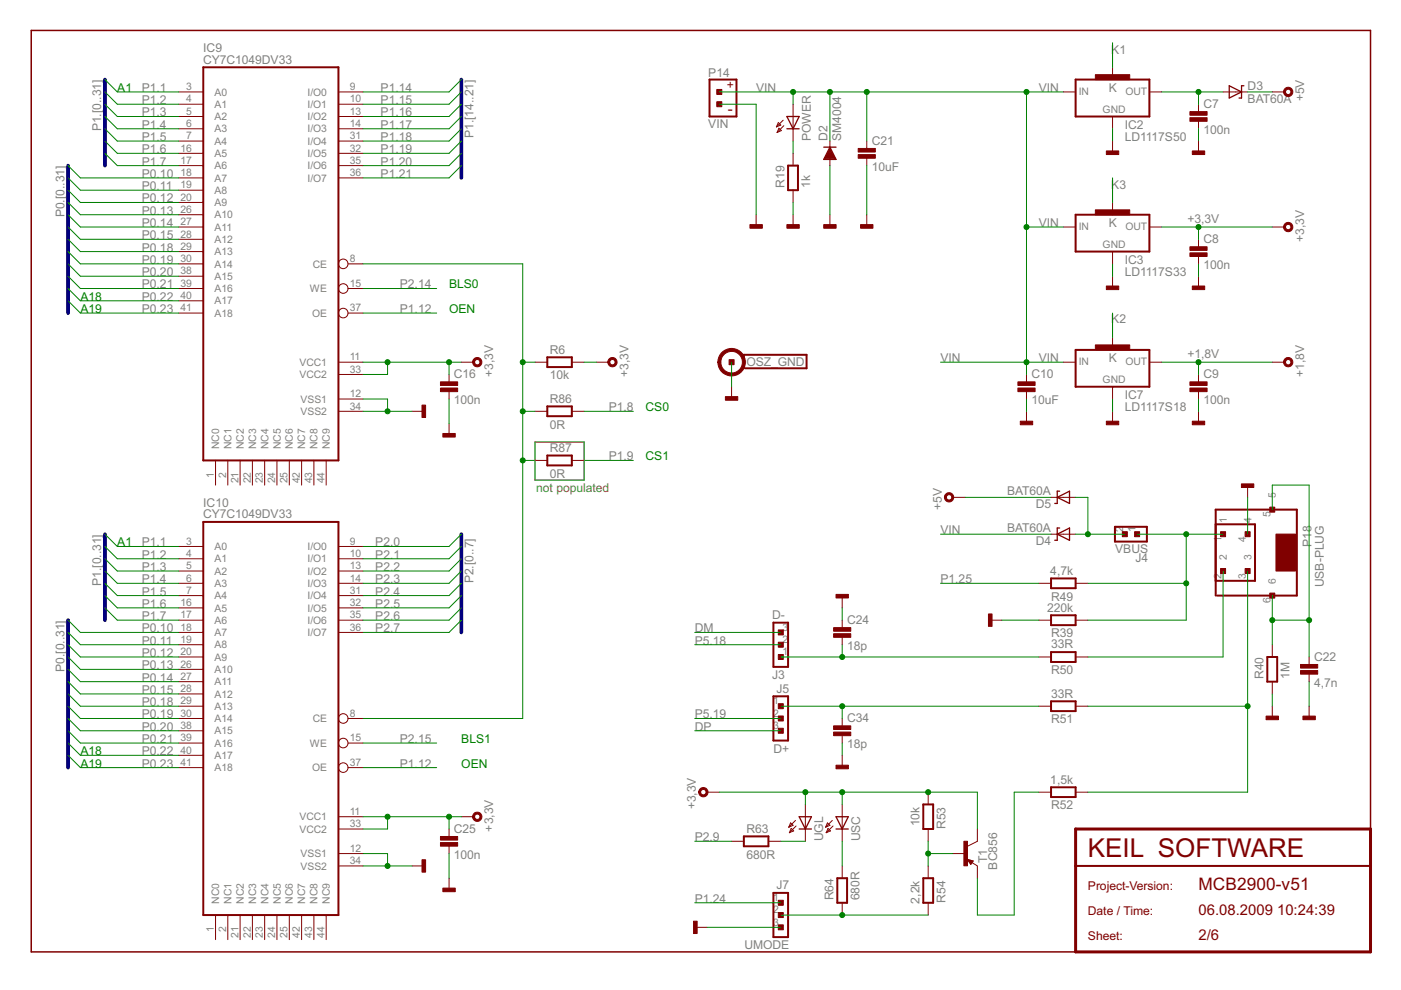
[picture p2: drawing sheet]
<svg xmlns="http://www.w3.org/2000/svg" width="297mm" height="210mm" viewBox="0 0 297 210" stroke-linecap="round" stroke-linejoin="round" font-family="sans-serif">
<g fill="#800000" stroke="#800000" stroke-width=".32">
<path d="M6.6 6.5v195.3z"/>
<path d="M6.6 6.5h284z"/>
<path d="M290.6 6.5v169.3z"/>
<path d="M6.6 201.8h221.4z"/>
</g>
<g fill="#800000" stroke="#800000" stroke-width=".63">
<path d="M228 183.6v18.2z"/>
<path d="M228 175.8v7.8z"/>
<path d="M228 175.8h62.6z"/>
<path d="M290.6 175.8v7.8z"/>
<path d="M290.6 183.6v18.2z"/>
<path d="M228 201.8h62.6z"/>
</g>
<g fill="#800000" stroke="#800000" stroke-width=".42">
<path d="M228 183.6h62.6z"/>
<path d="M43.1 97.6h28.7z"/>
<path d="M71.8 14.3v83.3z"/>
<path d="M43.1 14.3h28.7z"/>
<path d="M43.1 14.3v83.3z"/>
<path d="M43.1 194h28.7z"/>
<path d="M71.8 110.7v83.3z"/>
<path d="M43.1 110.7h28.7z"/>
<path d="M43.1 110.7v83.3z"/>
<path d="M157.7 75.2v2.9z"/>
<path d="M157.7 75.2h13.3z"/>
<path d="M171 75.2v2.9z"/>
<path d="M158 78.1h13z"/>
<path d="M228 24.7h15.7z"/>
<path d="M243.7 16.9v7.8z"/>
<path d="M228 16.9h15.7z"/>
<path d="M228 16.9v7.8z"/>
<path d="M228 53.3h15.7z"/>
<path d="M243.7 45.5v7.8z"/>
<path d="M228 45.5h15.7z"/>
<path d="M228 45.5v7.8z"/>
<path d="M228 82h15.7z"/>
<path d="M243.7 74.2v7.8z"/>
<path d="M228 74.2h15.7z"/>
<path d="M228 74.2v7.8z"/>
<path d="M167.1 35.1v5.2z"/>
<path d="M167.1 35.1h2.1z"/>
<path d="M169.2 35.1v5.2z"/>
<path d="M167.1 40.3h2.1z"/>
<path d="M150.4 24.7h5.7z"/>
<path d="M150.4 16.9v7.8z"/>
<path d="M156.1 16.9v7.8z"/>
<path d="M150.4 16.9h5.7z"/>
<path d="M222.8 132.5h5.2z"/>
<path d="M222.8 130.5v2z"/>
<path d="M222.8 130.5h5.2z"/>
<path d="M228 130.5v2z"/>
<path d="M268.7 139.3v5.2z"/>
<path d="M268.7 139.3h2.1z"/>
<path d="M270.8 139.3v5.2z"/>
<path d="M268.7 144.5h2.1z"/>
<path d="M222.8 124.7h5.2z"/>
<path d="M222.8 122.6v2.1z"/>
<path d="M222.8 122.6h5.2z"/>
<path d="M228 122.6v2.1z"/>
<path d="M222.8 140.4h5.2z"/>
<path d="M222.8 138.3v2.1z"/>
<path d="M222.8 138.3h5.2z"/>
<path d="M228 138.3v2.1z"/>
<path d="M222.8 150.8h5.2z"/>
<path d="M222.8 148.7v2.1z"/>
<path d="M222.8 148.7h5.2z"/>
<path d="M228 148.7v2.1z"/>
<path d="M222.8 169h5.2z"/>
<path d="M222.8 166.9v2.1z"/>
<path d="M222.8 166.9h5.2z"/>
<path d="M228 166.9v2.1z"/>
<path d="M197.8 170.6v5.2z"/>
<path d="M195.7 175.8h2.1z"/>
<path d="M195.7 170.6v5.2z"/>
<path d="M195.7 170.6h2.1z"/>
<path d="M197.8 186.2v5.2z"/>
<path d="M195.7 191.4h2.1z"/>
<path d="M195.7 186.2v5.2z"/>
<path d="M195.7 186.2h2.1z"/>
<path d="M157.7 177.3h5.2z"/>
<path d="M162.9 177.3v2.1z"/>
<path d="M157.7 179.4h5.2z"/>
<path d="M157.7 177.3v2.1z"/>
<path d="M177.5 186.2v5.2z"/>
<path d="M177.5 186.2h2.1z"/>
<path d="M179.6 186.2v5.2z"/>
<path d="M177.5 191.4h2.1z"/>
<path d="M164 141.4h3.1z"/>
<path d="M164 132v9.4z"/>
<path d="M167.1 132v9.4z"/>
<path d="M164 132h3.1z"/>
<path d="M164 147.6h3.1z"/>
<path d="M167.1 147.6v9.4z"/>
<path d="M164 147.6v9.4z"/>
<path d="M164 157h3.1z"/>
<path d="M164 189.3h3.1z"/>
<path d="M167.1 189.3v9.4z"/>
<path d="M164 189.3v9.4z"/>
<path d="M164 198.7h3.1z"/>
<path d="M243.2 111.7v3.1z"/>
<path d="M236.4 114.8h6.8z"/>
<path d="M236.4 111.7h6.8z"/>
<path d="M236.4 111.7v3.1z"/>
<path d="M257.7 111.2h8.4z"/>
<path d="M266.1 111.2v11.9z"/>
<path d="M257.7 111.2v11.9z"/>
<path d="M257.7 123.1h8.4z"/>
<path d="M258 126.3h17z"/>
<path d="M257.7 108.1h17.3z"/>
<path d="M257.7 108.1v18.2z"/>
<path d="M275 108.1v18.2z"/>
<path d="M116 75.8h5.2z"/>
<path d="M121.2 75.8v2z"/>
<path d="M116 77.8h5.2z"/>
<path d="M116 75.8v2z"/>
<path d="M116 86.2h5.2z"/>
<path d="M121.2 86.2v2z"/>
<path d="M116 88.2h5.2z"/>
<path d="M116 86.2v2z"/>
<path d="M116 96.6h5.2z"/>
<path d="M121.2 96.6v2.1z"/>
<path d="M116 98.7h5.2z"/>
<path d="M116 96.6v2.1z"/>
</g>
<g fill="#800000" stroke="#800000" stroke-width=".21">
<path d="M87.4 183.6h2.6z"/>
<path d="M87.4 87.2h2.6z"/>
<path d="M97.8 173.2h2.6z"/>
<path d="M95.2 186.2v2.6z"/>
<path d="M97.8 76.8h2.6z"/>
<path d="M95.2 89.8v2.6z"/>
<path d="M95.2 79.4v1.6z"/>
<path d="M95.2 83v1.6z"/>
<path d="M95.2 175.8v1.5z"/>
<path d="M95.2 179.4v1.6z"/>
<path d="M71.8 19.5h5.2z"/>
<path d="M37.9 19.5h5.2z"/>
<path d="M37.9 22.1h5.2z"/>
<path d="M37.9 24.7h5.2z"/>
<path d="M37.9 27.3h5.2z"/>
<path d="M37.9 29.9h5.2z"/>
<path d="M37.9 32.5h5.2z"/>
<path d="M37.9 35.1h5.2z"/>
<path d="M37.9 37.7h5.2z"/>
<path d="M37.9 40.3h5.2z"/>
<path d="M37.9 42.9h5.2z"/>
<path d="M37.9 45.5h5.2z"/>
<path d="M37.9 48.1h5.2z"/>
<path d="M37.9 50.7h5.2z"/>
<path d="M37.9 53.3h5.2z"/>
<path d="M37.9 55.9h5.2z"/>
<path d="M37.9 58.6h5.2z"/>
<path d="M37.9 61.2h5.2z"/>
<path d="M37.9 63.8h5.2z"/>
<path d="M37.9 66.4h5.2z"/>
<path d="M71.8 22.1h5.2z"/>
<path d="M71.8 24.7h5.2z"/>
<path d="M71.8 27.3h5.2z"/>
<path d="M71.8 29.9h5.2z"/>
<path d="M71.8 32.5h5.2z"/>
<path d="M71.8 35.1h5.2z"/>
<path d="M71.8 37.7h5.2z"/>
<path d="M48.3 97.6v5.2z"/>
<path d="M50.9 97.6v5.2z"/>
<path d="M53.5 97.6v5.2z"/>
<path d="M56.1 97.6v5.2z"/>
<path d="M58.7 97.6v5.2z"/>
<path d="M61.3 97.6v5.2z"/>
<path d="M63.9 97.6v5.2z"/>
<path d="M66.5 97.6v5.2z"/>
<path d="M69.2 97.6v5.2z"/>
<path d="M45.7 97.6v5.2z"/>
<path d="M73.8 66.4h3.2z"/>
<path d="M73.8 61.2h3.2z"/>
<path d="M73.8 55.9h3.2z"/>
<path d="M71.8 76.8h5.2z"/>
<path d="M71.8 79.4h5.2z"/>
<path d="M71.8 84.6h5.2z"/>
<path d="M71.8 87.2h5.2z"/>
<path d="M71.8 115.9h5.2z"/>
<path d="M37.9 115.9h5.2z"/>
<path d="M37.9 118.5h5.2z"/>
<path d="M37.9 121.1h5.2z"/>
<path d="M37.9 123.7h5.2z"/>
<path d="M37.9 126.3h5.2z"/>
<path d="M37.9 128.9h5.2z"/>
<path d="M37.9 131.5h5.2z"/>
<path d="M37.9 134.1h5.2z"/>
<path d="M37.9 136.7h5.2z"/>
<path d="M37.9 139.3h5.2z"/>
<path d="M37.9 141.9h5.2z"/>
<path d="M37.9 144.5h5.2z"/>
<path d="M37.9 147.1h5.2z"/>
<path d="M37.9 149.7h5.2z"/>
<path d="M37.9 152.3h5.2z"/>
<path d="M37.9 154.9h5.2z"/>
<path d="M37.9 157.5h5.2z"/>
<path d="M37.9 160.1h5.2z"/>
<path d="M37.9 162.8h5.2z"/>
<path d="M71.8 118.5h5.2z"/>
<path d="M71.8 121.1h5.2z"/>
<path d="M71.8 123.7h5.2z"/>
<path d="M71.8 126.3h5.2z"/>
<path d="M71.8 128.9h5.2z"/>
<path d="M71.8 131.5h5.2z"/>
<path d="M71.8 134.1h5.2z"/>
<path d="M48.3 194v5.2z"/>
<path d="M50.9 194v5.2z"/>
<path d="M53.5 194v5.2z"/>
<path d="M56.1 194v5.2z"/>
<path d="M58.7 194v5.2z"/>
<path d="M61.3 194v5.2z"/>
<path d="M63.9 194v5.2z"/>
<path d="M66.5 194v5.2z"/>
<path d="M69.2 194v5.2z"/>
<path d="M45.7 194v5.2z"/>
<path d="M73.8 162.8h3.2z"/>
<path d="M73.8 157.5h3.2z"/>
<path d="M73.8 152.3h3.2z"/>
<path d="M71.8 173.2h5.2z"/>
<path d="M71.8 175.8h5.2z"/>
<path d="M71.8 181h5.2z"/>
<path d="M71.8 183.6h5.2z"/>
<path d="M235.9 58.6v2.6z"/>
<path d="M235.9 87.2v2.6z"/>
<path d="M217.6 87.2v2.6z"/>
<path d="M183.8 45.5v2.6z"/>
<path d="M254.1 87.2v2.6z"/>
<path d="M254.1 58.6v2.6z"/>
<path d="M269.7 48.1h2.7z"/>
<path d="M269.7 76.8h2.7z"/>
<path d="M160.3 45.5v2.6z"/>
<path d="M168.1 45.5v2.6z"/>
<path d="M269.7 19.5h2.7z"/>
<path d="M235.9 29.9v2.6z"/>
<path d="M254.1 29.9v2.6z"/>
<path d="M155.1 82v2.6z"/>
<path d="M176 45.5v2.6z"/>
<path d="M225.4 19.5h2.6z"/>
<path d="M235.9 24.7v2.6z"/>
<path d="M243.7 19.5h2.6z"/>
<path d="M235.9 14.3v2.6z"/>
<path d="M225.4 48.1h2.6z"/>
<path d="M235.9 53.3v2.6z"/>
<path d="M243.7 48.1h2.6z"/>
<path d="M235.9 42.9v2.6z"/>
<path d="M225.4 76.8h2.6z"/>
<path d="M235.9 82v2.6z"/>
<path d="M243.7 76.8h2.6z"/>
<path d="M235.9 71.6v2.6z"/>
<path d="M254.1 22.1v1.5z"/>
<path d="M254.1 25.7v1.6z"/>
<path d="M254.1 50.7v1.6z"/>
<path d="M254.1 54.4v1.5z"/>
<path d="M254.1 79.4v1.6z"/>
<path d="M254.1 83v1.6z"/>
<path d="M217.6 79.4v1.6z"/>
<path d="M217.6 83v1.6z"/>
<path d="M183.8 29.9v1.6z"/>
<path d="M183.8 33.5v1.6z"/>
<path d="M176 32.5v2.6z"/>
<path d="M176 29.9v2.6z"/>
<path d="M259.3 19.5h2.6z"/>
<path d="M261.9 19.5h2.6z"/>
<path d="M168.1 40.3v2.6z"/>
<path d="M168.1 32.5v2.6z"/>
<path d="M168.1 27.3v2.6z"/>
<path d="M168.1 22.1v2.6z"/>
<path d="M168.1 24.7v2.6z"/>
<path d="M164.6 26.9l1.5-1.4z"/>
<path d="M164.6 26.9l.9-.4z"/>
<path d="M165 26l.5 .5z"/>
<path d="M165 26l-.4 .9z"/>
<path d="M164.8 28.1l.9-.4z"/>
<path d="M165.1 27.2l.6 .5z"/>
<path d="M165.1 27.2l-.3 .9z"/>
<path d="M166.2 26.6l-1.4 1.5z"/>
<path d="M264.5 102.8v2.7z"/>
<path d="M202 105.5h2.6z"/>
<path d="M209.8 131.5h2.6z"/>
<path d="M269.7 149.7v2.6z"/>
<path d="M277.6 149.7v2.6z"/>
<path d="M178.6 126.3v2.6z"/>
<path d="M178.6 160.1v2.7z"/>
<path d="M149.9 168h2.6z"/>
<path d="M147.3 196.6h2.6z"/>
<path d="M228 131.5h2.7z"/>
<path d="M220.2 131.5h2.6z"/>
<path d="M269.7 144.5v2.6z"/>
<path d="M269.7 136.7v2.6z"/>
<path d="M228 123.7h2.7z"/>
<path d="M220.2 123.7h2.6z"/>
<path d="M228 139.3h2.7z"/>
<path d="M220.2 139.3h2.6z"/>
<path d="M228 149.7h2.7z"/>
<path d="M220.2 149.7h2.6z"/>
<path d="M228 168h2.7z"/>
<path d="M220.2 168h2.6z"/>
<path d="M196.8 168v2.6z"/>
<path d="M196.8 175.8v2.6z"/>
<path d="M196.8 183.6v2.6z"/>
<path d="M196.8 191.4v2.6z"/>
<path d="M155.1 178.4h2.6z"/>
<path d="M162.9 178.4h2.6z"/>
<path d="M178.6 191.4v2.6z"/>
<path d="M178.6 183.6v2.6z"/>
<path d="M178.6 131.5v1.6z"/>
<path d="M178.6 135.1v1.6z"/>
<path d="M178.6 152.3v1.6z"/>
<path d="M178.6 156v1.5z"/>
<path d="M277.6 139.3v1.6z"/>
<path d="M277.6 143v1.5z"/>
<path d="M225.4 113.3h2.6z"/>
<path d="M222.8 113.3h2.6z"/>
<path d="M225.4 105.5h2.6z"/>
<path d="M222.8 105.5h2.6z"/>
<path d="M170.8 175.8v2.6z"/>
<path d="M170.8 170.6v2.6z"/>
<path d="M170.8 173.2v2.6z"/>
<path d="M168.7 173.9l-1.5 1.5z"/>
<path d="M167.2 175.4l.9-.4z"/>
<path d="M167.6 174.5l.5 .5z"/>
<path d="M167.6 174.5l-.4 .9z"/>
<path d="M167.4 176.6l.9-.4z"/>
<path d="M167.7 175.6l.6 .6z"/>
<path d="M167.7 175.6l-.3 1z"/>
<path d="M168.8 175.1l-1.4 1.5z"/>
<path d="M178.6 175.8v2.6z"/>
<path d="M178.6 170.6v2.6z"/>
<path d="M178.6 173.2v2.6z"/>
<path d="M176.5 173.9l-1.5 1.5z"/>
<path d="M175 175.4l1-.4z"/>
<path d="M175.4 174.5l.6 .5z"/>
<path d="M175.4 174.5l-.4 .9z"/>
<path d="M175.2 176.6l.9-.4z"/>
<path d="M175.6 175.6l.5 .6z"/>
<path d="M175.6 175.6l-.4 1z"/>
<path d="M175.2 176.6l1.4-1.5z"/>
<path d="M202 181h2.6z"/>
<path d="M207.2 183.6v2.6z"/>
<path d="M207.2 175.8v2.6z"/>
<path d="M205.1 179.4l2.1-1z"/>
<path d="M205.1 182.2l.7 1.1z"/>
<path d="M205.1 182.2l1.3 .3z"/>
<path d="M206.4 182.5l-.6 .8z"/>
<path d="M205 182.2l2.2 1.4z"/>
<path d="M113.4 76.8h2.6z"/>
<path d="M121.2 76.8h2.6z"/>
<path d="M126.4 76.8h2.7z"/>
<path d="M113.4 87.2h2.6z"/>
<path d="M121.2 87.2h2.6z"/>
<path d="M113.4 97.6h2.6z"/>
<path d="M121.2 97.6h2.6z"/>
<path d="M100.6 172.4a.99 .99 0 0 1 1.5 .3 .99 .99 0 0 1-.7 1.4 .99 .99 0 0 1-1.2-.9h.4a.57 .57 0 0 1 .9-.5 .57 .57 0 0 1 .1 .9 .57 .57 0 0 1-1-.2v-.2h-.4z" fill-rule="evenodd"/>
<path d="M100.4 76.2a.99 .99 0 0 1 1.6 0 .99 .99 0 0 1-.5 1.5 .99 .99 0 0 1-1.3-.9h.4a.57 .57 0 0 1 .8-.5 .57 .57 0 0 1 .2 .9 .57 .57 0 0 1-1-.2v-.2h-.4z" fill-rule="evenodd"/>
<path d="M272.5 47.3a.99 .99 0 0 1 1.5 .4 .99 .99 0 0 1-.7 1.4 .99 .99 0 0 1-1.2-1h.4a.57 .57 0 0 1 .8-.5 .57 .57 0 0 1 .2 .9 .57 .57 0 0 1-.9-.2l-.1-.2h-.4z" fill-rule="evenodd"/>
<path d="M272.5 76a.99 .99 0 0 1 1.5 .4 .99 .99 0 0 1-.7 1.3 .99 .99 0 0 1-1.2-.9h.4a.57 .57 0 0 1 .8-.6 .57 .57 0 0 1 .2 .9 .57 .57 0 0 1-.9-.1l-.1-.2h-.4z" fill-rule="evenodd"/>
<path d="M272.3 18.9a.99 .99 0 0 1 1.6 0 .99 .99 0 0 1-.5 1.5 .99 .99 0 0 1-1.3-.9h.4a.57 .57 0 0 1 .8-.6 .57 .57 0 0 1 .2 .9 .57 .57 0 0 1-.9-.1l-.1-.2h-.4z" fill-rule="evenodd"/>
<path d="M152.9 74.9a2.92 2.92 0 0 1 4.7 .3 2.92 2.92 0 0 1-1.7 4.4 2.92 2.92 0 0 1-3.7-2.8h.6a2.29 2.29 0 0 1 3.3-2.1 2.29 2.29 0 0 1 .4 3.9 2.29 2.29 0 0 1-3.6-1.4l-.1-.4h-.6a3.1 3.1 0 0 1 .7-1.9z" fill-rule="evenodd"/>
<path d="M200.4 104.9a.99 .99 0 0 1 1.6 0 .99 .99 0 0 1-.5 1.5 .99 .99 0 0 1-1.3-.9h.5a.57 .57 0 0 1 .8-.5 .57 .57 0 0 1 .1 .9 .57 .57 0 0 1-.9-.3v-.1h-.5z" fill-rule="evenodd"/>
<path d="M148.3 167.4a1 1 0 0 1 1.6 0 1 1 0 0 1-.5 1.5 1 1 0 0 1-1.3-.9h.4a.58 .58 0 0 1 .9-.5 .58 .58 0 0 1 .1 .9 .58 .58 0 0 1-.9-.3l-.1-.1h-.4z" fill-rule="evenodd"/>
<path d="M129.3 76a.99 .99 0 0 1 1.4 .4 .99 .99 0 0 1-.6 1.3 .99 .99 0 0 1-1.2-.9h.4a.57 .57 0 0 1 .7-.6 .57 .57 0 0 1 .2 .9 .57 .57 0 0 1-.9-.1v-.2h-.4z" fill-rule="evenodd"/>
</g>
<g fill="#800000" stroke="#800000" stroke-width=".21">
<path d="M89.5 182.3h.7v2.6h-.7z"/>
<path d="M89.5 85.9h.7v2.6h-.7z"/>
<path d="M93.9 188.3h2.6v.8h-2.6z"/>
<path d="M93.9 91.9h2.6v.8h-2.6z"/>
<path d="M93.4 81h3.6v.7h-3.6z"/>
<path d="M93.4 82.3h3.6v.7h-3.6z"/>
<path d="M93.4 177.4h3.6v.7h-3.6z"/>
<path d="M93.4 178.6h3.6v.8h-3.6z"/>
<path d="M234.6 60.6h2.6v.8h-2.6z"/>
<path d="M234.6 89.3h2.6v.8h-2.6z"/>
<path d="M216.3 89.3h2.6v.8h-2.6z"/>
<path d="M182.5 47.6h2.6v.8h-2.6z"/>
<path d="M252.8 89.3h2.6v.8h-2.6z"/>
<path d="M252.8 60.6h2.6v.8h-2.6z"/>
<path d="M159 47.6h2.6v.8h-2.6z"/>
<path d="M166.8 47.6h2.7v.8h-2.7z"/>
<path d="M234.6 32h2.6v.8h-2.6z"/>
<path d="M252.8 32h2.6v.8h-2.6z"/>
<path d="M154.6 76.3h1v1h-1z"/>
<path d="M153.8 84.1h2.6v.8h-2.6z"/>
<path d="M174.6 47.6h2.7v.8h-2.7z"/>
<path d="M232.2 15.8h7.3v1.1h-7.3z"/>
<path d="M232.2 44.5h7.3v1.1h-7.3z"/>
<path d="M232.2 73.1h7.3v1.1h-7.3z"/>
<path d="M252.3 23.7h3.6v.7h-3.6z"/>
<path d="M252.3 25h3.6v.7h-3.6z"/>
<path d="M252.3 52.3h3.6v.8h-3.6z"/>
<path d="M252.3 53.6h3.6v.8h-3.6z"/>
<path d="M252.3 81h3.6v.7h-3.6z"/>
<path d="M252.3 82.3h3.6v.7h-3.6z"/>
<path d="M215.8 81h3.7v.7h-3.7z"/>
<path d="M215.8 82.3h3.7v.7h-3.7z"/>
<path d="M181.9 31.5h3.7v.7h-3.7z"/>
<path d="M181.9 32.8h3.7v.7h-3.7z"/>
<path d="M152 19h1v1h-1z"/>
<path d="M152 21.6h1v1h-1z"/>
<path d="M263.2 102.6h2.6v.8h-2.6z"/>
<path d="M209.6 130.2h.7v2.6h-.7z"/>
<path d="M268.4 151.8h2.7v.8h-2.7z"/>
<path d="M276.2 151.8h2.7v.8h-2.7z"/>
<path d="M177.2 126h2.7v.8h-2.7z"/>
<path d="M177.2 162.2h2.7v.8h-2.7z"/>
<path d="M147 195.3h.8v2.6h-.8z"/>
<path d="M176.7 133.1h3.7v.7h-3.7z"/>
<path d="M176.7 134.4h3.7v.7h-3.7z"/>
<path d="M176.7 153.9h3.7v.8h-3.7z"/>
<path d="M176.7 155.2h3.7v.8h-3.7z"/>
<path d="M275.7 140.9h3.7v.7h-3.7z"/>
<path d="M275.7 142.2h3.7v.7h-3.7z"/>
<path d="M165 136.2h1.1v1h-1.1z"/>
<path d="M165 138.8h1.1v1h-1.1z"/>
<path d="M165 133.6h1.1v1h-1.1z"/>
<path d="M165 151.8h1.1v1.1h-1.1z"/>
<path d="M165 149.2h1.1v1.1h-1.1z"/>
<path d="M165 154.4h1.1v1.1h-1.1z"/>
<path d="M165 193.5h1.1v1h-1.1z"/>
<path d="M165 190.9h1.1v1h-1.1z"/>
<path d="M165 196.1h1.1v1h-1.1z"/>
<path d="M238 112.7h1v1.1h-1z"/>
<path d="M240.6 112.7h1v1.1h-1z"/>
<path d="M264 120.5h1v1.1h-1z"/>
<path d="M258.8 120.5h1v1.1h-1z"/>
<path d="M264 112.7h1v1.1h-1z"/>
<path d="M258.8 112.7h1v1.1h-1z"/>
<path d="M269.2 125.8h1.1v1h-1.1z"/>
<path d="M269.2 107.5h1.1v1.1h-1.1z"/>
<path d="M270.5 113.2h4.2v7.9h-4.2z"/>
<path d="M204.4 178.4h.7v5.2h-.7z"/>
</g>
<g fill="none" stroke="#800000" stroke-width=".21">
<circle cx="72.8" cy="55.9" r="1.02"/>
<circle cx="72.8" cy="66.4" r="1.02"/>
<circle cx="72.8" cy="61.2" r="1.02"/>
<circle cx="72.8" cy="157.5" r="1.02"/>
<circle cx="72.8" cy="152.3" r="1.02"/>
<circle cx="72.8" cy="162.8" r="1.02"/>
</g>
<g fill="#800000" stroke="#800000" stroke-width=".28">
<path d="M176 31.2l1.2 2.6z"/>
<path d="M176 31.2l-1.4 2.6z"/>
<path d="M174.6 31.2h1.4z"/>
<path d="M174.6 33.8h2.6z"/>
<path d="M176 31.2h1.2z"/>
<path d="M176 31.7l-1.1 1.8z"/>
<path d="M176 31.7l1 1.8z"/>
<path d="M174.9 33.5h2.1z"/>
<path d="M175 33.4h1.9z"/>
<path d="M175.1 33.2h1.7z"/>
<path d="M175.2 33h1.5z"/>
<path d="M175.4 32.7h1.1z"/>
<path d="M175.5 32.5h.9z"/>
<path d="M175.6 32.3h.7z"/>
<path d="M175.8 32.1h.3z"/>
<path d="M175.9 31.8h.1z"/>
<path d="M260.6 20.8l2.6-1.3z"/>
<path d="M260.6 18.2l2.6 1.3z"/>
<path d="M263.2 18.2v1.3z"/>
<path d="M260.6 18.2v2.6z"/>
<path d="M263.2 19.5v1.3z"/>
<path d="M263.2 18.2h.5z"/>
<path d="M262.7 20.8h.5z"/>
<path d="M169.4 24.7l-1.3 2.6z"/>
<path d="M166.8 24.7l1.3 2.6z"/>
<path d="M168.1 27.3h1.3z"/>
<path d="M166.8 27.3h1.3z"/>
<path d="M168.1 24.7h1.3z"/>
<path d="M166.8 24.7h1.3z"/>
<path d="M224.2 113.3l2.6-1.3z"/>
<path d="M224.2 113.3l2.6 1.3z"/>
<path d="M224.2 113.3v1.3z"/>
<path d="M226.8 112v2.6z"/>
<path d="M224.2 112v1.3z"/>
<path d="M223.6 114.6h.6z"/>
<path d="M224.2 112h.5z"/>
<path d="M224.2 105.5l2.6-1.4z"/>
<path d="M224.2 105.5l2.6 1.2z"/>
<path d="M224.2 105.5v1.2z"/>
<path d="M226.8 104.1v2.6z"/>
<path d="M224.2 104.1v1.4z"/>
<path d="M223.6 106.7h.6z"/>
<path d="M224.2 104.1h.5z"/>
<path d="M172 173.2l-1.2 2.6z"/>
<path d="M169.4 173.2l1.4 2.6z"/>
<path d="M170.8 175.8h1.2z"/>
<path d="M169.4 175.8h1.4z"/>
<path d="M170.8 173.2h1.2z"/>
<path d="M169.4 173.2h1.4z"/>
<path d="M179.9 173.2l-1.3 2.6z"/>
<path d="M177.2 173.2l1.4 2.6z"/>
<path d="M178.6 175.8h1.3z"/>
<path d="M177.2 175.8h1.4z"/>
<path d="M178.6 173.2h1.3z"/>
<path d="M177.2 173.2h1.4z"/>
<path d="M205.3 182.3l.8 .3z"/>
<path d="M205.3 182.3l.5 .8z"/>
<path d="M206.1 182.6l-.3 .5z"/>
<path d="M205.7 182.5l.4 .1z"/>
<path d="M205.7 182.5l.1 .3z"/>
</g>
<g fill="#000080" stroke="#000080" stroke-width=".78">
<path d="M22.2 16.9v18.2z"/>
<path d="M22.2 113.3v18.2z"/>
<path d="M14.4 35.1v31.3z"/>
<path d="M14.4 131.5v31.3z"/>
<path d="M97.8 113.3v20.8z"/>
<path d="M97.8 16.9v20.8z"/>
</g>
<g fill="#008000" stroke="#008000" stroke-width=".21">
<path d="M22.2 16.9l2.7 2.6z"/>
<path d="M24.9 19.5h13z"/>
<path d="M22.2 113.3l2.7 2.6z"/>
<path d="M24.9 115.9h13z"/>
<path d="M22.2 19.5l2.7 2.6z"/>
<path d="M24.9 22.1h13z"/>
<path d="M22.2 115.9l2.7 2.6z"/>
<path d="M24.9 118.5h13z"/>
<path d="M22.2 22.1l2.7 2.6z"/>
<path d="M24.9 24.7h13z"/>
<path d="M22.2 118.5l2.7 2.6z"/>
<path d="M24.9 121.1h13z"/>
<path d="M22.2 24.7l2.7 2.6z"/>
<path d="M24.9 27.3h13z"/>
<path d="M22.2 121.1l2.7 2.6z"/>
<path d="M24.9 123.7h13z"/>
<path d="M22.2 27.3l2.7 2.6z"/>
<path d="M24.9 29.9h13z"/>
<path d="M22.2 123.7l2.7 2.6z"/>
<path d="M24.9 126.3h13z"/>
<path d="M22.2 29.9l2.7 2.6z"/>
<path d="M24.9 32.5h13z"/>
<path d="M22.2 126.3l2.7 2.6z"/>
<path d="M24.9 128.9h13z"/>
<path d="M22.2 32.5l2.7 2.6z"/>
<path d="M24.9 35.1h13z"/>
<path d="M22.2 128.9l2.7 2.6z"/>
<path d="M24.9 131.5h13z"/>
<path d="M14.4 35.1l2.6 2.6z"/>
<path d="M17 37.7h20.9z"/>
<path d="M14.4 131.5l2.6 2.6z"/>
<path d="M17 134.1h20.9z"/>
<path d="M14.4 37.7l2.6 2.6z"/>
<path d="M17 40.3h20.9z"/>
<path d="M14.4 134.1l2.6 2.6z"/>
<path d="M17 136.7h20.9z"/>
<path d="M14.4 40.3l2.6 2.6z"/>
<path d="M17 42.9h20.9z"/>
<path d="M14.4 136.7l2.6 2.6z"/>
<path d="M17 139.3h20.9z"/>
<path d="M14.4 42.9l2.6 2.6z"/>
<path d="M17 45.5h20.9z"/>
<path d="M14.4 139.3l2.6 2.6z"/>
<path d="M17 141.9h20.9z"/>
<path d="M14.4 45.5l2.6 2.6z"/>
<path d="M17 48.1h20.9z"/>
<path d="M14.4 141.9l2.6 2.6z"/>
<path d="M17 144.5h20.9z"/>
<path d="M14.4 48.1l2.6 2.6z"/>
<path d="M17 50.7h20.9z"/>
<path d="M14.4 144.5l2.6 2.6z"/>
<path d="M17 147.1h20.9z"/>
<path d="M14.4 50.7l2.6 2.6z"/>
<path d="M17 53.3h20.9z"/>
<path d="M14.4 147.1l2.6 2.6z"/>
<path d="M17 149.7h20.9z"/>
<path d="M14.4 53.3l2.6 2.6z"/>
<path d="M17 55.9h20.9z"/>
<path d="M14.4 149.7l2.6 2.6z"/>
<path d="M17 152.3h20.9z"/>
<path d="M14.4 55.9l2.6 2.7z"/>
<path d="M17 58.6h20.9z"/>
<path d="M14.4 152.3l2.6 2.6z"/>
<path d="M17 154.9h20.9z"/>
<path d="M14.4 58.6l2.6 2.6z"/>
<path d="M17 61.2h20.9z"/>
<path d="M14.4 154.9l2.6 2.6z"/>
<path d="M17 157.5h20.9z"/>
<path d="M14.4 61.2l2.6 2.6z"/>
<path d="M17 63.8h20.9z"/>
<path d="M14.4 157.5l2.6 2.6z"/>
<path d="M17 160.1h20.9z"/>
<path d="M77 66.4h15.6z"/>
<path d="M77 162.8h15.6z"/>
<path d="M95.2 76.8h2.6z"/>
<path d="M82.2 76.8h13z"/>
<path d="M77 76.8h5.2z"/>
<path d="M95.2 76.8v2.6z"/>
<path d="M82.2 76.8v2.6z"/>
<path d="M77 79.4h5.2z"/>
<path d="M95.2 173.2h2.6z"/>
<path d="M95.2 173.2v2.6z"/>
<path d="M82.2 173.2h13z"/>
<path d="M82.2 173.2v2.6z"/>
<path d="M77 175.8h5.2z"/>
<path d="M77 173.2h5.2z"/>
<path d="M246.3 48.1h7.8z"/>
<path d="M254.1 48.1v2.6z"/>
<path d="M254.1 48.1h15.6z"/>
<path d="M207.2 168v7.8z"/>
<path d="M196.8 168h10.4z"/>
<path d="M178.6 168h18.2z"/>
<path d="M170.8 168h7.8z"/>
<path d="M152.5 168h18.3z"/>
<path d="M178.6 168v2.6z"/>
<path d="M170.8 168v2.6z"/>
<path d="M123.8 76.8h2.6z"/>
<path d="M82.2 87.2h5.2z"/>
<path d="M77 87.2h5.2z"/>
<path d="M82.2 84.6v2.6z"/>
<path d="M77 84.6h5.2z"/>
<path d="M82.2 183.6h5.2z"/>
<path d="M77 183.6h5.2z"/>
<path d="M82.2 181v2.6z"/>
<path d="M77 181h5.2z"/>
<path d="M95.2 181v5.2z"/>
<path d="M95.2 84.6v5.2z"/>
<path d="M152.5 22.1h7.8z"/>
<path d="M160.3 22.1v23.4z"/>
<path d="M183.8 35.1v10.4z"/>
<path d="M217.6 84.6v2.6z"/>
<path d="M254.1 55.9v2.7z"/>
<path d="M254.1 84.6v2.6z"/>
<path d="M254.1 27.3v2.6z"/>
<path d="M168.1 42.9v2.6z"/>
<path d="M235.9 55.9v2.7z"/>
<path d="M235.9 84.6v2.6z"/>
<path d="M235.9 27.3v2.6z"/>
<path d="M155.1 76.8v5.2z"/>
<path d="M176 35.1v10.4z"/>
<path d="M264.5 105.5v7.8z"/>
<path d="M212.4 131.5h7.8z"/>
<path d="M269.7 147.1v2.6z"/>
<path d="M277.6 144.5v5.2z"/>
<path d="M178.6 128.9v2.6z"/>
<path d="M178.6 157.5v2.6z"/>
<path d="M149.9 196.6h15.6z"/>
<path d="M77 157.5h15.6z"/>
<path d="M95.2 115.9l2.6-2.6z"/>
<path d="M77 115.9h18.2z"/>
<path d="M97.8 115.9l-2.6 2.6z"/>
<path d="M77 118.5h18.2z"/>
<path d="M97.8 118.5l-2.6 2.6z"/>
<path d="M77 121.1h18.2z"/>
<path d="M97.8 121.1l-2.6 2.6z"/>
<path d="M77 123.7h18.2z"/>
<path d="M97.8 123.7l-2.6 2.6z"/>
<path d="M77 126.3h18.2z"/>
<path d="M97.8 126.3l-2.6 2.6z"/>
<path d="M77 128.9h18.2z"/>
<path d="M97.8 128.9l-2.6 2.6z"/>
<path d="M77 131.5h18.2z"/>
<path d="M97.8 131.5l-2.6 2.6z"/>
<path d="M77 134.1h18.2z"/>
<path d="M77 61.2h15.6z"/>
<path d="M97.8 35.1l-2.6 2.6z"/>
<path d="M77 37.7h18.2z"/>
<path d="M97.8 32.5l-2.6 2.6z"/>
<path d="M77 35.1h18.2z"/>
<path d="M95.2 32.5l2.6-2.6z"/>
<path d="M77 32.5h18.2z"/>
<path d="M97.8 27.3l-2.6 2.6z"/>
<path d="M77 29.9h18.2z"/>
<path d="M97.8 24.7l-2.6 2.6z"/>
<path d="M77 27.3h18.2z"/>
<path d="M97.8 22.1l-2.6 2.6z"/>
<path d="M77 24.7h18.2z"/>
<path d="M95.2 22.1l2.6-2.6z"/>
<path d="M77 22.1h18.2z"/>
<path d="M97.8 16.9l-2.6 2.6z"/>
<path d="M77 19.5h18.2z"/>
<path d="M14.4 63.8l2.6 2.6z"/>
<path d="M17 66.4h20.9z"/>
<path d="M14.4 160.1l2.6 2.7z"/>
<path d="M17 162.8h20.9z"/>
<path d="M246.3 76.8h7.8z"/>
<path d="M254.1 76.8v2.6z"/>
<path d="M254.1 76.8h15.6z"/>
<path d="M168.1 29.9v2.6z"/>
<path d="M264.5 19.5h5.2z"/>
<path d="M204.6 105.5h18.2z"/>
<path d="M246.3 19.5h7.8z"/>
<path d="M254.1 19.5v2.6z"/>
<path d="M254.1 19.5h5.2z"/>
<path d="M235.9 9.1v5.2z"/>
<path d="M235.9 37.7v5.2z"/>
<path d="M235.9 66.4v5.2z"/>
<path d="M217.6 48.1h7.8z"/>
<path d="M183.8 19.5h33.8z"/>
<path d="M217.6 19.5h7.8z"/>
<path d="M183.8 19.5v10.4z"/>
<path d="M176 19.5h7.8z"/>
<path d="M168.1 19.5h7.9z"/>
<path d="M152.5 19.5h15.6z"/>
<path d="M176 19.5v10.4z"/>
<path d="M168.1 19.5v2.6z"/>
<path d="M217.6 19.5v28.6z"/>
<path d="M217.6 76.8v2.6z"/>
<path d="M217.6 76.8h7.8z"/>
<path d="M217.6 48.1v28.7z"/>
<path d="M199.4 76.8h18.2z"/>
<path d="M199.4 113.3h23.4z"/>
<path d="M230.7 113.3h7.8z"/>
<path d="M228 113.3h2.7z"/>
<path d="M230.7 105.5v7.8z"/>
<path d="M228 105.5h2.7z"/>
<path d="M199.4 123.7h20.8z"/>
<path d="M269.7 131.5v5.2z"/>
<path d="M269.7 126.3v5.2z"/>
<path d="M269.7 131.5h7.9z"/>
<path d="M277.6 131.5v7.8z"/>
<path d="M277.6 102.8v28.7z"/>
<path d="M269.7 102.8h7.9z"/>
<path d="M269.7 102.8v5.3z"/>
<path d="M230.7 139.3h28.6z"/>
<path d="M259.3 121.1v18.2z"/>
<path d="M178.6 139.3h41.6z"/>
<path d="M178.6 136.7v2.6z"/>
<path d="M165.5 139.3h13.1z"/>
<path d="M178.6 149.7h41.6z"/>
<path d="M178.6 149.7v2.6z"/>
<path d="M165.5 149.7h13.1z"/>
<path d="M147.3 134.1h18.2z"/>
<path d="M147.3 154.9h18.2z"/>
<path d="M196.8 178.4v2.6z"/>
<path d="M196.8 181v2.6z"/>
<path d="M196.8 181h5.2z"/>
<path d="M178.6 194h18.2z"/>
<path d="M165.5 194h13.1z"/>
<path d="M207.2 186.2v7.8z"/>
<path d="M207.2 194h7.8z"/>
<path d="M215 168v26z"/>
<path d="M215 168h5.2z"/>
<path d="M230.7 168h33.8z"/>
<path d="M264.5 121.1v28.6z"/>
<path d="M230.7 149.7h33.8z"/>
<path d="M264.5 149.7v18.3z"/>
<path d="M178.6 178.4v5.2z"/>
<path d="M147.3 191.4h18.2z"/>
<path d="M147.3 152.3h18.2z"/>
<path d="M147.3 136.7h18.2z"/>
<path d="M165.5 178.4h5.3z"/>
<path d="M147.3 178.4h7.8z"/>
<path d="M230.7 123.7h20.8z"/>
<path d="M251.5 113.3h7.8z"/>
<path d="M241.1 113.3h10.4z"/>
<path d="M251.5 113.3v10.4z"/>
<path d="M230.7 131.5h20.8z"/>
<path d="M251.5 123.7v7.8z"/>
<path d="M77 55.9h33.8z"/>
<path d="M110.8 55.9v20.9z"/>
<path d="M110.8 76.8v10.4z"/>
<path d="M110.8 87.2v10.4z"/>
<path d="M110.8 97.6v54.7z"/>
<path d="M77 152.3h33.8z"/>
<path d="M110.8 76.8h2.6z"/>
<path d="M110.8 87.2h2.6z"/>
<path d="M110.8 97.6h2.6z"/>
<path d="M123.8 87.2h10.5z"/>
<path d="M123.8 97.6h10.5z"/>
<circle cx="95.2" cy="76.8" r=".53"/>
<circle cx="82.2" cy="76.8" r=".53"/>
<circle cx="95.2" cy="173.2" r=".53"/>
<circle cx="82.2" cy="173.2" r=".53"/>
<circle cx="254.1" cy="48.1" r=".53"/>
<circle cx="178.6" cy="168" r=".53"/>
<circle cx="170.8" cy="168" r=".53"/>
<circle cx="196.8" cy="168" r=".53"/>
<circle cx="82.2" cy="87.2" r=".53"/>
<circle cx="82.2" cy="183.6" r=".53"/>
<circle cx="254.1" cy="76.8" r=".53"/>
<circle cx="254.1" cy="19.5" r=".53"/>
<circle cx="183.8" cy="19.5" r=".53"/>
<circle cx="176" cy="19.5" r=".53"/>
<circle cx="168.1" cy="19.5" r=".53"/>
<circle cx="217.6" cy="19.5" r=".53"/>
<circle cx="217.6" cy="48.1" r=".53"/>
<circle cx="217.6" cy="76.8" r=".53"/>
<circle cx="230.7" cy="113.3" r=".53"/>
<circle cx="269.7" cy="131.5" r=".53"/>
<circle cx="277.6" cy="131.5" r=".53"/>
<circle cx="178.6" cy="139.3" r=".53"/>
<circle cx="178.6" cy="149.7" r=".53"/>
<circle cx="196.8" cy="181" r=".53"/>
<circle cx="178.6" cy="194" r=".53"/>
<circle cx="264.5" cy="149.7" r=".53"/>
<circle cx="251.5" cy="113.3" r=".53"/>
<circle cx="251.5" cy="123.7" r=".53"/>
<circle cx="110.8" cy="76.8" r=".53"/>
<circle cx="110.8" cy="87.2" r=".53"/>
<circle cx="110.8" cy="97.6" r=".53"/>
</g>
<g fill="#808000" stroke="#808000" stroke-width=".32">
<path d="M113.4 93.7v8.1z"/>
<path d="M113.4 101.8h10.4z"/>
<path d="M123.8 93.7v8.1z"/>
<path d="M113.4 93.7h10.4z"/>
</g>
<text font-size="6.2" fill="#800000" x="230.7" y="181.8">KEIL SOFTWARE</text>
<text font-size="4.1" fill="#800000" x="254.1" y="188.8">MCB2900-v51</text>
<g font-size="3.5" fill="#800000">
<text x="154.3" y="24.2">-</text>
<text x="254.1" y="194">06.08.2009</text>
<text x="270.8" y="194">10:24:39</text>
<text x="254.1" y="199.2">2/6</text>
</g>
<g font-size="2.9" fill="#808080">
<text x="43.1" y="11">IC9</text>
<text x="235.6" y="11.4">K1</text>
<text x="43.1" y="13.5">CY7C1049DV33</text>
<text x="150.2" y="16.4">P14</text>
<text x="30.1" y="19.5">P1.1</text>
<text x="30.1" y="22.1">P1.2</text>
<text x="80.7" y="22.1">P1.15</text>
<text x="80.7" y="19.5">P1.14</text>
<text x="160.3" y="19.5">VIN</text>
<text x="220.2" y="19.5">VIN</text>
<text x="235.1" y="19.5">K</text>
<text x="255.1" y="22.9">C7</text>
<text x="264.5" y="21.9">BAT60A</text>
<text x="264.5" y="19">D3</text>
<text x="276.5" y="21.5" transform="rotate(-90 276.5 21.5)">+5V</text>
<text x="21.5" y="27.9" transform="rotate(-90 21.5 27.9)">P1.[0..31]</text>
<text x="30.1" y="24.7">P1.3</text>
<text x="30.1" y="27.3">P1.4</text>
<text x="30.1" y="29.9">P1.5</text>
<text x="80.7" y="29.9">P1.18</text>
<text x="80.7" y="27.3">P1.17</text>
<text x="80.7" y="24.7">P1.16</text>
<text x="100.4" y="29.3" transform="rotate(-90 100.4 29.3)">P1.[14..21]</text>
<text x="150.2" y="27">VIN</text>
<text x="171.9" y="29.9" transform="rotate(-90 171.9 29.9)">POWER</text>
<text x="175.5" y="29.9" transform="rotate(-90 175.5 29.9)">D2</text>
<text x="178.3" y="29.9" transform="rotate(-90 178.3 29.9)">SM4004</text>
<text x="238.5" y="29.9">LD1117S50</text>
<text x="238.5" y="27.3">IC2</text>
<text x="255.1" y="28.3">100n</text>
<text x="30.1" y="32.5">P1.6</text>
<text x="30.1" y="35.1">P1.7</text>
<text x="80.7" y="35.1">P1.20</text>
<text x="80.7" y="32.5">P1.19</text>
<text x="184.8" y="30.7">C21</text>
<text x="30.1" y="37.7">P0.10</text>
<text x="30.1" y="40.3">P0.11</text>
<text x="80.7" y="37.7">P1.21</text>
<text x="166.3" y="39.8" transform="rotate(-90 166.3 39.8)">R19</text>
<text x="171.8" y="39.8" transform="rotate(-90 171.8 39.8)">1k</text>
<text x="184.8" y="36.2">10uF</text>
<text x="235.6" y="40.1">K3</text>
<text x="13.7" y="46.1" transform="rotate(-90 13.7 46.1)">P0.[0..31]</text>
<text x="30.1" y="42.9">P0.12</text>
<text x="30.1" y="45.5">P0.13</text>
<text x="251.8" y="47.4">+3,3V</text>
<text x="30.1" y="48.1">P0.14</text>
<text x="30.1" y="50.7">P0.15</text>
<text x="30.1" y="53.3">P0.18</text>
<text x="220.2" y="48.1">VIN</text>
<text x="235.1" y="48.1">K</text>
<text x="255.1" y="51.5">C8</text>
<text x="276.5" y="51.3" transform="rotate(-90 276.5 51.3)">+3,3V</text>
<text x="30.1" y="56">P0.19</text>
<text x="30.1" y="58.6">P0.20</text>
<text x="238.5" y="58.6">LD1117S33</text>
<text x="238.5" y="56">IC3</text>
<text x="255.1" y="57">100n</text>
<text x="30.1" y="61.2">P0.21</text>
<text x="30.1" y="63.8">P0.22</text>
<text x="84.8" y="61.2">P2.14</text>
<text x="30.1" y="66.4">P0.23</text>
<text x="84.8" y="66.4">P1.12</text>
<text x="235.6" y="68.5">K2</text>
<text x="116.6" y="75">R6</text>
<text x="158.2" y="77.6">OSZ_GND</text>
<text x="199.4" y="76.8">VIN</text>
<text x="220.2" y="76.8">VIN</text>
<text x="235.1" y="76.8">K</text>
<text x="251.8" y="76">+1,8V</text>
<text x="96.2" y="80.2">C16</text>
<text x="104.6" y="79.9" transform="rotate(-90 104.6 79.9)">+3,3V</text>
<text x="116.6" y="80.4">10k</text>
<text x="133.2" y="79.9" transform="rotate(-90 133.2 79.9)">+3,3V</text>
<text x="218.7" y="80.2">C10</text>
<text x="255.1" y="80.2">C9</text>
<text x="276.5" y="79.9" transform="rotate(-90 276.5 79.9)">+1,8V</text>
<text x="96.2" y="85.6">100n</text>
<text x="116.6" y="85.4">R86</text>
<text x="129.1" y="87.2">P1.8</text>
<text x="218.7" y="85.6">10uF</text>
<text x="238.5" y="87.2">LD1117S18</text>
<text x="238.5" y="84.6">IC7</text>
<text x="255.1" y="85.6">100n</text>
<text x="116.6" y="90.9">0R</text>
<text x="116.6" y="95.8">R87</text>
<text x="116.6" y="101.3">0R</text>
<text x="129.1" y="97.6">P1.9</text>
<text x="43.1" y="107.4">IC10</text>
<text x="213.5" y="104.9">BAT60A</text>
<text x="219.6" y="107.8">D5</text>
<text x="43.1" y="109.9">CY7C1049DV33</text>
<text x="199.4" y="113.3">VIN</text>
<text x="199.7" y="108" transform="rotate(-90 199.7 108)">+5V</text>
<text x="213.5" y="112.7">BAT60A</text>
<text x="30.1" y="115.9">P1.1</text>
<text x="30.1" y="118.5">P1.2</text>
<text x="79.6" y="115.9">P2.0</text>
<text x="79.6" y="118.5">P2.1</text>
<text x="219.6" y="115.6">D4</text>
<text x="236.4" y="117.2">VBUS</text>
<text x="240.7" y="119.2">J4</text>
<text x="278.1" y="116" transform="rotate(-90 278.1 116)">P18</text>
<text x="21.5" y="124.2" transform="rotate(-90 21.5 124.2)">P1.[0..31]</text>
<text x="30.1" y="121.1">P1.3</text>
<text x="30.1" y="123.7">P1.4</text>
<text x="79.6" y="121.1">P2.2</text>
<text x="79.6" y="123.7">P2.3</text>
<text x="100.4" y="123.7" transform="rotate(-90 100.4 123.7)">P2.[0..7]</text>
<text x="199.4" y="123.7">P1.25</text>
<text x="222.7" y="121.9">4,7k</text>
<text x="280.7" y="124.5" transform="rotate(-90 280.7 124.5)">USB-PLUG</text>
<text x="30.1" y="126.3">P1.5</text>
<text x="30.1" y="128.9">P1.6</text>
<text x="30.1" y="131.5">P1.7</text>
<text x="79.6" y="126.3">P2.4</text>
<text x="79.6" y="128.9">P2.5</text>
<text x="79.6" y="131.5">P2.6</text>
<text x="163.7" y="131.2">D-</text>
<text x="222" y="129.7">220k</text>
<text x="222.9" y="127.3">R49</text>
<text x="30.1" y="134.1">P0.10</text>
<text x="30.1" y="136.7">P0.11</text>
<text x="79.6" y="134.1">P2.7</text>
<text x="147.3" y="134.1">DM</text>
<text x="147.3" y="136.7">P5.18</text>
<text x="179.6" y="137.7">18p</text>
<text x="179.6" y="132.3">C24</text>
<text x="222.9" y="137.5">33R</text>
<text x="222.9" y="135.1">R39</text>
<text x="13.7" y="142.5" transform="rotate(-90 13.7 142.5)">P0.[0..31]</text>
<text x="30.1" y="139.3">P0.12</text>
<text x="30.1" y="141.9">P0.13</text>
<text x="163.7" y="144">J3</text>
<text x="222.9" y="143">R50</text>
<text x="267.9" y="144" transform="rotate(-90 267.9 144)">R40</text>
<text x="273.4" y="144" transform="rotate(-90 273.4 144)">1M</text>
<text x="278.6" y="140.1">C22</text>
<text x="30.1" y="144.5">P0.14</text>
<text x="30.1" y="147.1">P0.15</text>
<text x="30.1" y="149.7">P0.18</text>
<text x="164.6" y="146.9">J5</text>
<text x="222.9" y="147.9">33R</text>
<text x="278.6" y="145.6">4,7n</text>
<text x="30.1" y="152.3">P0.19</text>
<text x="30.1" y="154.9">P0.20</text>
<text x="147.3" y="154.9">DP</text>
<text x="147.3" y="152.3">P5.19</text>
<text x="179.6" y="153.1">C34</text>
<text x="222.9" y="153.4">R51</text>
<text x="30.1" y="157.5">P0.21</text>
<text x="30.1" y="160.1">P0.22</text>
<text x="84.8" y="157.5">P2.15</text>
<text x="164" y="159.6">D+</text>
<text x="179.6" y="158.6">18p</text>
<text x="30.1" y="162.8">P0.23</text>
<text x="84.8" y="162.8">P1.12</text>
<text x="222.7" y="166.1">1,5k</text>
<text x="147.6" y="171.6" transform="rotate(-90 147.6 171.6)">+3,3V</text>
<text x="222.9" y="171.6">R52</text>
<text x="96.2" y="176.6">C25</text>
<text x="104.6" y="176.3" transform="rotate(-90 104.6 176.3)">+3,3V</text>
<text x="147.3" y="178.4">P2.9</text>
<text x="158.2" y="176.6">R63</text>
<text x="174.5" y="178.4" transform="rotate(-90 174.5 178.4)">UGL</text>
<text x="182.3" y="178.4" transform="rotate(-90 182.3 178.4)">USC</text>
<text x="195" y="175.2" transform="rotate(-90 195 175.2)">10k</text>
<text x="200.4" y="175.8" transform="rotate(-90 200.4 175.8)">R53</text>
<text x="96.2" y="182">100n</text>
<text x="158.2" y="182">680R</text>
<text x="209.3" y="183.1" transform="rotate(-90 209.3 183.1)">T1</text>
<text x="211.4" y="184.4" transform="rotate(-90 211.4 184.4)">BC856</text>
<text x="147.3" y="191.4">P1.24</text>
<text x="164.6" y="188.5">J7</text>
<text x="176.7" y="190.9" transform="rotate(-90 176.7 190.9)">R64</text>
<text x="182.2" y="190.9" transform="rotate(-90 182.2 190.9)">680R</text>
<text x="195" y="191.6" transform="rotate(-90 195 191.6)">2,2k</text>
<text x="200.4" y="191.4" transform="rotate(-90 200.4 191.4)">R54</text>
<text x="157.8" y="201.3">UMODE</text>
</g>
<g font-size="2.9" fill="#008000">
<text x="24.9" y="19.5">A1</text>
<text x="17" y="63.8">A18</text>
<text x="95.2" y="61.2">BLS0</text>
<text x="17" y="66.4">A19</text>
<text x="95.2" y="66.4">OEN</text>
<text x="136.9" y="87.2">CS0</text>
<text x="136.9" y="97.6">CS1</text>
<text x="24.9" y="115.9">A1</text>
<text x="17" y="160.1">A18</text>
<text x="97.8" y="157.5">BLS1</text>
<text x="17" y="162.8">A19</text>
<text x="97.8" y="162.8">OEN</text>
</g>
<g font-size="2.9" fill="#800000">
<text x="154.1" y="19">+</text>
<text x="230.7" y="188.8">Project-Version:</text>
<text x="230.7" y="194">Date / Time:</text>
<text x="230.7" y="199.2">Sheet:</text>
</g>
<text font-size="2.9" fill="#808000" x="113.7" y="104.4">not populated</text>
<g font-size="2.5" fill="#808080">
<text x="39.5" y="19.1">3</text>
<text x="39.5" y="21.7">4</text>
<text x="45.5" y="20.3">A0</text>
<text x="45.5" y="22.9">A1</text>
<text x="65.2" y="20.3">I/O0</text>
<text x="65.2" y="22.9">I/O1</text>
<text x="74.1" y="19.1">9</text>
<text x="74.1" y="21.7">10</text>
<text x="228.7" y="20.1">IN</text>
<text x="233.8" y="23.9">GND</text>
<text x="238.6" y="20.1">OUT</text>
<text x="39.5" y="24.3">5</text>
<text x="39.5" y="26.9">6</text>
<text x="39.5" y="29.5">7</text>
<text x="45.5" y="25.5">A2</text>
<text x="45.5" y="28.1">A3</text>
<text x="65.2" y="25.5">I/O2</text>
<text x="65.2" y="28.1">I/O3</text>
<text x="74.1" y="24.3">13</text>
<text x="74.1" y="26.9">14</text>
<text x="74.1" y="29.5">31</text>
<text x="38.2" y="32.1">16</text>
<text x="38.2" y="34.7">17</text>
<text x="45.5" y="30.7">A4</text>
<text x="45.5" y="33.3">A5</text>
<text x="45.5" y="35.9">A6</text>
<text x="65.2" y="30.7">I/O4</text>
<text x="65.2" y="33.3">I/O5</text>
<text x="65.2" y="35.9">I/O6</text>
<text x="74.1" y="32.1">32</text>
<text x="74.1" y="34.7">35</text>
<text x="38.2" y="37.4">18</text>
<text x="38.2" y="40">19</text>
<text x="45.5" y="38.5">A7</text>
<text x="45.5" y="41.1">A8</text>
<text x="65.2" y="38.5">I/O7</text>
<text x="74.1" y="37.4">36</text>
<text x="38.2" y="42.6">20</text>
<text x="38.2" y="45.2">26</text>
<text x="38.2" y="47.8">27</text>
<text x="45.5" y="43.7">A9</text>
<text x="45.5" y="46.3">A10</text>
<text x="38.2" y="50.4">28</text>
<text x="38.2" y="53">29</text>
<text x="45.5" y="48.9">A11</text>
<text x="45.5" y="51.5">A12</text>
<text x="228.7" y="48.8">IN</text>
<text x="233.8" y="52.6">GND</text>
<text x="238.6" y="48.8">OUT</text>
<text x="38.2" y="55.6">30</text>
<text x="38.2" y="58.2">38</text>
<text x="45.5" y="54.1">A13</text>
<text x="45.5" y="56.7">A14</text>
<text x="45.5" y="59.3">A15</text>
<text x="66.3" y="56.7">CE</text>
<text x="74.1" y="55.6">8</text>
<text x="38.2" y="60.8">39</text>
<text x="38.2" y="63.4">40</text>
<text x="45.5" y="61.9">A16</text>
<text x="45.5" y="64.5">A17</text>
<text x="65.7" y="61.9">WE</text>
<text x="74.1" y="60.8">15</text>
<text x="38.2" y="66">41</text>
<text x="45.5" y="67.2">A18</text>
<text x="66.2" y="67.2">OE</text>
<text x="74.1" y="66">37</text>
<text x="63.5" y="77.6">VCC1</text>
<text x="74.1" y="76.4">11</text>
<text x="228.7" y="77.4">IN</text>
<text x="238.6" y="77.4">OUT</text>
<text x="63.5" y="80.2">VCC2</text>
<text x="74.1" y="79">33</text>
<text x="233.8" y="81.2">GND</text>
<text x="63.7" y="85.4">VSS1</text>
<text x="63.7" y="88">VSS2</text>
<text x="74.1" y="84.2">12</text>
<text x="74.1" y="86.8">34</text>
<text x="46.5" y="95.2" transform="rotate(-90 46.5 95.2)">NC0</text>
<text x="49.1" y="95.2" transform="rotate(-90 49.1 95.2)">NC1</text>
<text x="51.7" y="95.2" transform="rotate(-90 51.7 95.2)">NC2</text>
<text x="54.3" y="95.2" transform="rotate(-90 54.3 95.2)">NC3</text>
<text x="56.9" y="95.2" transform="rotate(-90 56.9 95.2)">NC4</text>
<text x="59.5" y="95.2" transform="rotate(-90 59.5 95.2)">NC5</text>
<text x="62.1" y="95.2" transform="rotate(-90 62.1 95.2)">NC6</text>
<text x="64.7" y="95.2" transform="rotate(-90 64.7 95.2)">NC7</text>
<text x="67.3" y="95.2" transform="rotate(-90 67.3 95.2)">NC8</text>
<text x="69.9" y="95.2" transform="rotate(-90 69.9 95.2)">NC9</text>
<text x="45.3" y="101.3" transform="rotate(-90 45.3 101.3)">1</text>
<text x="47.9" y="101.3" transform="rotate(-90 47.9 101.3)">2</text>
<text x="50.5" y="102.5" transform="rotate(-90 50.5 102.5)">21</text>
<text x="53.2" y="102.5" transform="rotate(-90 53.2 102.5)">22</text>
<text x="55.8" y="102.5" transform="rotate(-90 55.8 102.5)">23</text>
<text x="58.4" y="102.5" transform="rotate(-90 58.4 102.5)">24</text>
<text x="61" y="102.5" transform="rotate(-90 61 102.5)">25</text>
<text x="63.6" y="102.5" transform="rotate(-90 63.6 102.5)">42</text>
<text x="66.2" y="102.5" transform="rotate(-90 66.2 102.5)">43</text>
<text x="68.8" y="102.5" transform="rotate(-90 68.8 102.5)">44</text>
<text x="270.5" y="105.7" transform="rotate(-90 270.5 105.7)">5</text>
<text x="238.1" y="112.9" transform="rotate(-90 238.1 112.9)">2</text>
<text x="240.7" y="112.9" transform="rotate(-90 240.7 112.9)">1</text>
<text x="260.1" y="110.9" transform="rotate(-90 260.1 110.9)">1</text>
<text x="265.3" y="110.9" transform="rotate(-90 265.3 110.9)">4</text>
<text x="269.4" y="109.6" transform="rotate(-90 269.4 109.6)">5</text>
<text x="39.5" y="115.5">3</text>
<text x="39.5" y="118.1">4</text>
<text x="45.5" y="116.6">A0</text>
<text x="45.5" y="119.3">A1</text>
<text x="65.2" y="116.6">I/O0</text>
<text x="65.2" y="119.3">I/O1</text>
<text x="74.1" y="115.5">9</text>
<text x="74.1" y="118.1">10</text>
<text x="259" y="114.9" transform="rotate(-90 259 114.9)">1</text>
<text x="260.1" y="118.7" transform="rotate(-90 260.1 118.7)">2</text>
<text x="264.2" y="114.9" transform="rotate(-90 264.2 114.9)">4</text>
<text x="265.3" y="118.7" transform="rotate(-90 265.3 118.7)">3</text>
<text x="39.5" y="120.7">5</text>
<text x="39.5" y="123.3">6</text>
<text x="39.5" y="125.9">7</text>
<text x="45.5" y="121.9">A2</text>
<text x="45.5" y="124.5">A3</text>
<text x="65.2" y="121.9">I/O2</text>
<text x="65.2" y="124.5">I/O3</text>
<text x="74.1" y="120.7">13</text>
<text x="74.1" y="123.3">14</text>
<text x="74.1" y="125.9">31</text>
<text x="259" y="122.7" transform="rotate(-90 259 122.7)">2</text>
<text x="264.2" y="122.7" transform="rotate(-90 264.2 122.7)">3</text>
<text x="270.5" y="123.9" transform="rotate(-90 270.5 123.9)">6</text>
<text x="38.2" y="128.5">16</text>
<text x="38.2" y="131.1">17</text>
<text x="45.5" y="127.1">A4</text>
<text x="45.5" y="129.7">A5</text>
<text x="65.2" y="127.1">I/O4</text>
<text x="65.2" y="129.7">I/O5</text>
<text x="74.1" y="128.5">32</text>
<text x="74.1" y="131.1">35</text>
<text x="269.4" y="127.9" transform="rotate(-90 269.4 127.9)">6</text>
<text x="38.2" y="133.7">18</text>
<text x="38.2" y="136.3">19</text>
<text x="45.5" y="132.3">A6</text>
<text x="45.5" y="134.9">A7</text>
<text x="45.5" y="137.5">A8</text>
<text x="65.2" y="132.3">I/O6</text>
<text x="65.2" y="134.9">I/O7</text>
<text x="74.1" y="133.7">36</text>
<text x="165.9" y="136.3">2</text>
<text x="165.9" y="133.7">3</text>
<text x="38.2" y="138.9">20</text>
<text x="38.2" y="141.5">26</text>
<text x="45.5" y="140.1">A9</text>
<text x="45.5" y="142.7">A10</text>
<text x="165.9" y="138.9">1</text>
<text x="38.2" y="144.2">27</text>
<text x="38.2" y="146.8">28</text>
<text x="38.2" y="149.4">29</text>
<text x="45.5" y="145.3">A11</text>
<text x="45.5" y="147.9">A12</text>
<text x="163.9" y="149.4">1</text>
<text x="38.2" y="152">30</text>
<text x="38.2" y="154.6">38</text>
<text x="45.5" y="150.5">A13</text>
<text x="45.5" y="153.1">A14</text>
<text x="45.5" y="155.7">A15</text>
<text x="66.3" y="153.1">CE</text>
<text x="74.1" y="152">8</text>
<text x="163.9" y="152">2</text>
<text x="163.9" y="154.6">3</text>
<text x="38.2" y="157.2">39</text>
<text x="38.2" y="159.8">40</text>
<text x="45.5" y="158.3">A16</text>
<text x="45.5" y="160.9">A17</text>
<text x="65.7" y="158.3">WE</text>
<text x="74.1" y="157.2">15</text>
<text x="38.2" y="162.4">41</text>
<text x="45.5" y="163.5">A18</text>
<text x="66.2" y="163.5">OE</text>
<text x="74.1" y="162.4">37</text>
<text x="63.5" y="174">VCC1</text>
<text x="74.1" y="172.8">11</text>
<text x="63.5" y="176.6">VCC2</text>
<text x="74.1" y="175.4">33</text>
<text x="63.7" y="181.8">VSS1</text>
<text x="63.7" y="184.4">VSS2</text>
<text x="74.1" y="180.6">12</text>
<text x="74.1" y="183.2">34</text>
<text x="46.5" y="191.6" transform="rotate(-90 46.5 191.6)">NC0</text>
<text x="49.1" y="191.6" transform="rotate(-90 49.1 191.6)">NC1</text>
<text x="51.7" y="191.6" transform="rotate(-90 51.7 191.6)">NC2</text>
<text x="54.3" y="191.6" transform="rotate(-90 54.3 191.6)">NC3</text>
<text x="56.9" y="191.6" transform="rotate(-90 56.9 191.6)">NC4</text>
<text x="59.5" y="191.6" transform="rotate(-90 59.5 191.6)">NC5</text>
<text x="62.1" y="191.6" transform="rotate(-90 62.1 191.6)">NC6</text>
<text x="64.7" y="191.6" transform="rotate(-90 64.7 191.6)">NC7</text>
<text x="67.3" y="191.6" transform="rotate(-90 67.3 191.6)">NC8</text>
<text x="69.9" y="191.6" transform="rotate(-90 69.9 191.6)">NC9</text>
<text x="163.9" y="191">1</text>
<text x="45.3" y="197.6" transform="rotate(-90 45.3 197.6)">1</text>
<text x="47.9" y="197.6" transform="rotate(-90 47.9 197.6)">2</text>
<text x="163.9" y="193.6">2</text>
<text x="163.9" y="196.2">3</text>
<text x="50.5" y="198.9" transform="rotate(-90 50.5 198.9)">21</text>
<text x="53.2" y="198.9" transform="rotate(-90 53.2 198.9)">22</text>
<text x="55.8" y="198.9" transform="rotate(-90 55.8 198.9)">23</text>
<text x="58.4" y="198.9" transform="rotate(-90 58.4 198.9)">24</text>
<text x="61" y="198.9" transform="rotate(-90 61 198.9)">25</text>
<text x="63.6" y="198.9" transform="rotate(-90 63.6 198.9)">42</text>
<text x="66.2" y="198.9" transform="rotate(-90 66.2 198.9)">43</text>
<text x="68.8" y="198.9" transform="rotate(-90 68.8 198.9)">44</text>
</g>
</svg>
